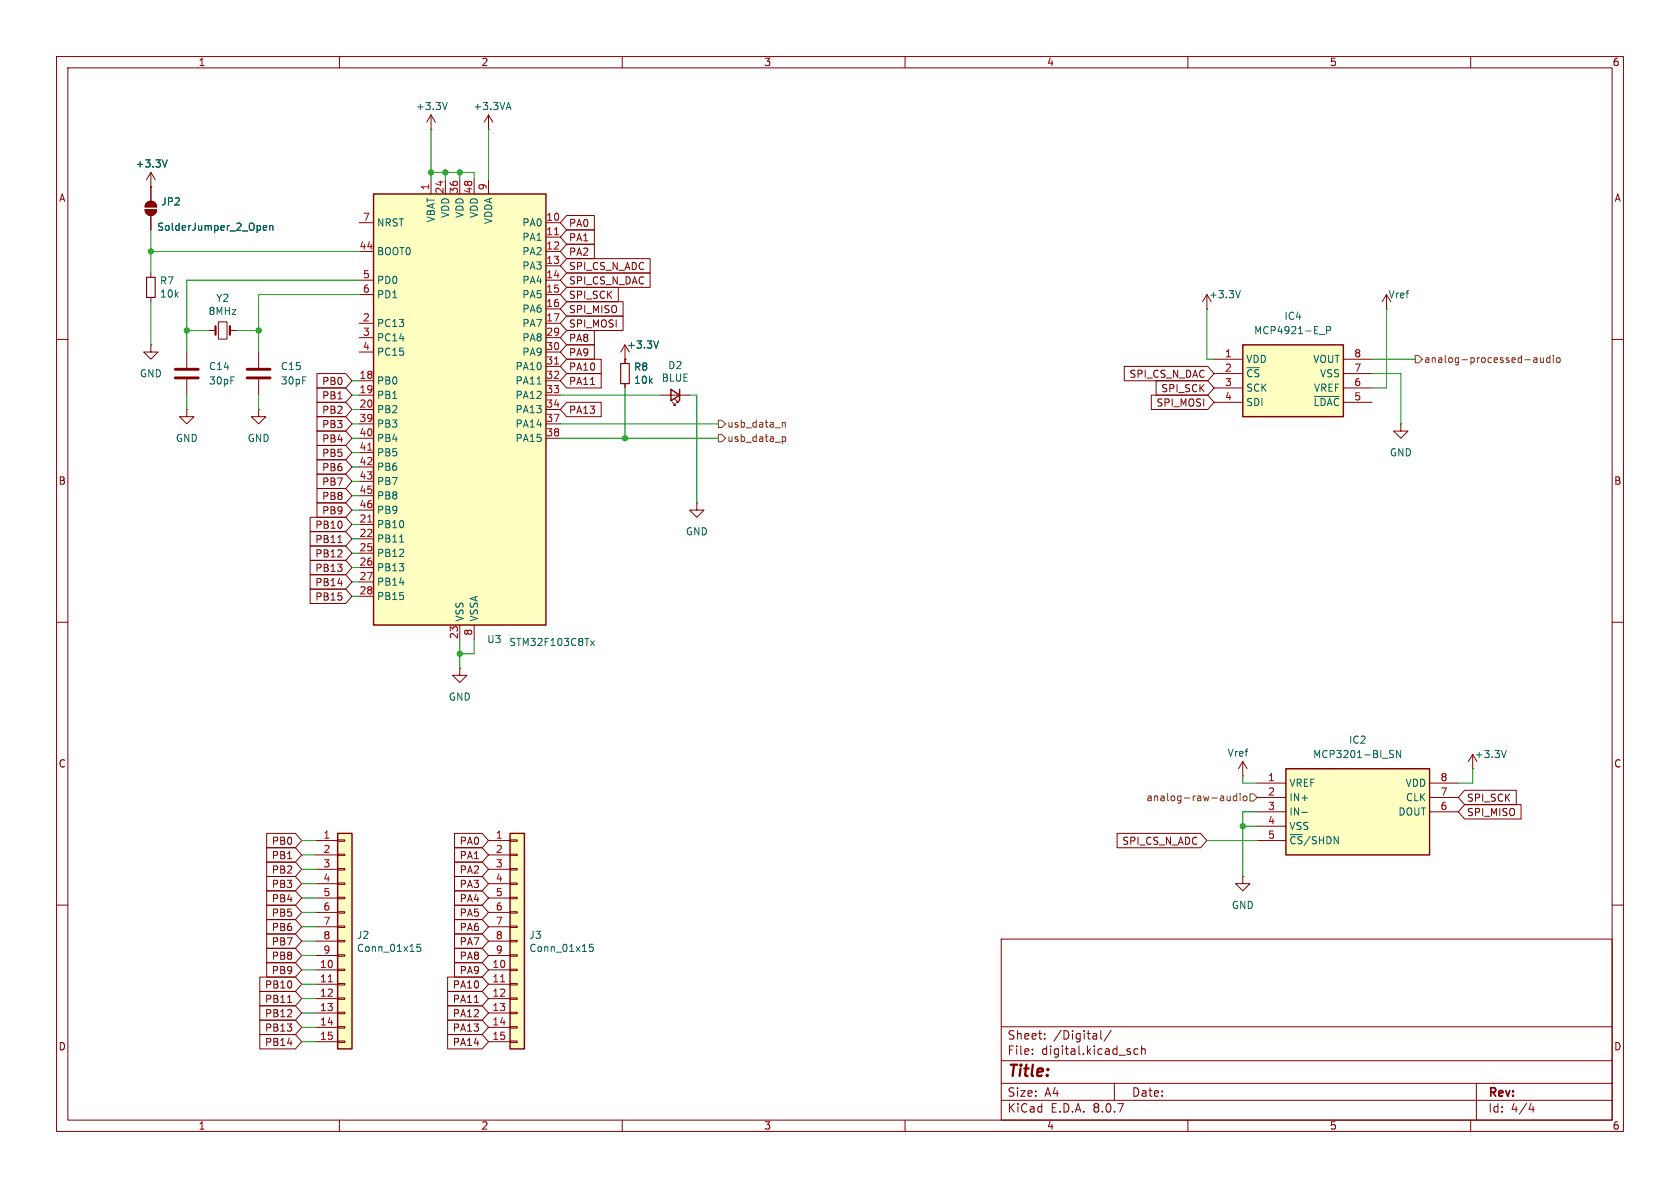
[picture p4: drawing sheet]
<svg xmlns="http://www.w3.org/2000/svg" width="297mm" height="210mm" viewBox="0 0 297 210" stroke-linecap="round" stroke-linejoin="round" font-family="sans-serif">
<g fill="none" stroke="#840000" stroke-width=".18">
<path d="M10 10h277v190h-277zM12 12h273v186h-273zM60 10v2M110 10v2M160 10v2M210 10v2M260 10v2M212.6 53.3l.8-1.2v2.5M213.4 54.6h.1M244.3 53.3l.8-1.2v2.5M245.1 54.6h.1M10 60h2"/>
<path d="M109.7 62.2l.8-1.2v3.3M110.5 63.5h.1M110.5 67.8v.8M116.8 69.9h5.1M118.9 71.1l.5 .5h-.3h.3v-.2M119.4 70.6l.5 .5h-.3h.3v-.2M285 60h2M123.2 88.9v1.3h1.3l-1.3 1.2-1.3-1.2h1.3M123.2 88.9h.1M10 110h2M285 110h2M219.7 154.9v1.3h1.3l-1.3 1.3-1.3-1.3h1.3"/>
<path d="M219.7 154.9h.1M10 160h2M177 166h108v32h-108zM285 160h2M60 198v2M110 198v2M160 198v2M177 194.5h108M177 191.5h108M177 187.5h108M177 181.5h108M182.5 186.3v.1"/>
<path d="M182.5 185.5v.1M184.7 183.6v.1M184.7 182.8v.1M194.6 182.2v1.3l.2 .2M196.5 182.1l-1.3 2M197 191.5v3M201.2 185.5l-.5-.1-.2 .3v.4l.1 .2h.6M201.8 185.5l.2-.1 .4 .1 .1 .9M201.8 184.9v1.5M210 198v2M260 198v2M261 191.5v6.5"/>
<path d="M270.7 195l-.4 1.1h.9M271 195.6v1"/>
</g>
<path d="M219.3 51.4l-.4 1.2M116.4 60.3l-.4 1.2" fill="none" stroke="#006464" stroke-width=".18"/>
<path d="M109.7 64.3h1.6v3.5h-1.6z" fill="none" stroke="#840000" stroke-width=".2"/>
<path d="M118.6 68.8l1.5 1.1-1.5 1zM120.1 68.8v2.1" fill="none" stroke="#840000" stroke-width=".25"/>
<path d="M219.7 61h17.8v12.7h-17.8z" fill="#ffffc2"/>
<path d="M219.7 61h17.8v12.7h-17.8z" fill="none" stroke="#840000" stroke-width=".25"/>
<g fill="none" stroke="#840000" stroke-width=".18">
<path d="M214.6 63.5h5.1M214.6 66h5.1M214.6 68.6h5.1M214.6 71.1h5.1M237.5 63.5h5.1M237.5 66h5.1M237.5 68.6h5.1M237.5 71.1h5.1M219.7 137.2h.1M219.7 134.6l-.8 1.3M219.7 134.6v2.6M219.7 134.6l.8 1.3"/>
<path d="M259.6 134.6l.7-1.2v2.5M260.3 135.9h.1"/>
</g>
<path d="M233.3 59.1h.9M234.5 58.4l.6-.1 .2-.1-.1-.3-.7-.2v1.3M232.4 70.1h4.4M266.3 132.7l-.4 1.2" fill="none" stroke="#006464" stroke-width=".18"/>
<path d="M227.3 135.9h25.4v15.2h-25.4z" fill="#ffffc2"/>
<path d="M227.3 135.9h25.4v15.2h-25.4z" fill="none" stroke="#840000" stroke-width=".25"/>
<path d="M247.6 74.9v1.3h1.3l-1.3 1.3-1.2-1.3h1.2M247.6 74.9h.1M222.2 138.4h5.1M252.7 138.4h5.1M222.2 141h5.1M222.2 143.5h5.1M222.2 146.1h5.1M222.2 148.6h5.1M252.7 141h5.1M252.7 143.5h5.1" fill="none" stroke="#840000" stroke-width=".18"/>
<path d="M245.9 133.3l.3 .1 .1 .3-.2 .2h-.3M245.9 132.7h.4M247.6 132.7v1.2l-.7-1.2v1.2M230.2 143.6h.9" fill="none" stroke="#006464" stroke-width=".18"/>
<path d="M59.7 147.3h2.5v38.1h-2.5z" fill="#ffffc2"/>
<g fill="none" stroke="#840000" stroke-width=".18">
<path d="M25.7 37.1h2a1.02 1.02 0 0 1-1 1 1.02 1.02 0 0 1-1-1zM25.9 35.9a1.02 1.02 0 0 1 1.2-.3 1.02 1.02 0 0 1 .6 1h-2zM26.7 33h.1M26.7 30.5l-.8 1.3M26.7 30.5v5.1M26.7 38.1v2.5M26.7 30.5l.7 1.3M76.2 22.9h.1M76.2 20.3l-.8 1.3M76.2 20.3v2.6M76.2 20.3l.8 1.3M86.4 22.9h.1"/>
<path d="M86.4 20.3l-.8 1.3M86.4 20.3v2.6M86.4 20.3l.7 1.3M26.7 48.3v.7M26.7 52.6v.7M36.8 58.4h1.3M38.6 56.9h1.5v3h-1.5zM40.6 58.4h1.3M26.7 61v1.2h1.2l-1.2 1.3-1.3-1.3h1.3M26.7 61h.1M33 72.4v1.3h1.3l-1.3 1.2-1.3-1.2h1.3M33 72.4h.1"/>
<path d="M33 62.2v2.8M33 67.1v2.8M45.7 72.4v1.3h1.3l-1.3 1.2-1.3-1.2h1.3M45.7 72.4h.1M45.7 62.2v2.8M45.7 67.1v2.8M55.9 148.6h3.8M55.9 151.1h3.8M55.9 153.7h3.8M55.9 156.2h3.8M55.9 158.8h3.8M59.7 158.6h1.3v.3h-1.3z"/>
<path d="M59.7 156.1h1.3v.2h-1.3zM59.7 153.5h1.3v.3h-1.3zM59.7 151h1.3v.3h-1.3zM59.7 148.5h1.3v.2h-1.3zM55.9 171.5h3.8M55.9 174h3.8M55.9 176.5h3.8M55.9 179.1h3.8M55.9 161.3h3.8M55.9 163.8h3.8M55.9 166.4h3.8M55.9 168.9h3.8"/>
<path d="M59.7 178.9h1.3v.3h-1.3zM59.7 176.4h1.3v.3h-1.3zM59.7 173.9h1.3v.2h-1.3zM59.7 171.3h1.3v.3h-1.3zM59.7 168.8h1.3v.2h-1.3zM59.7 166.2h1.3v.3h-1.3zM59.7 163.7h1.3v.3h-1.3zM59.7 161.2h1.3v.2h-1.3zM55.9 181.6h3.8M55.9 184.2h3.8M59.7 184h1.3v.3h-1.3zM59.7 181.5h1.3v.2h-1.3z"/>
</g>
<path d="M59.7 147.3h2.5v38.1h-2.5z" fill="none" stroke="#840000" stroke-width=".25"/>
<path d="M58 173.6h.8" fill="none" stroke="#a90000" stroke-width=".18"/>
<path d="M79.1 18.1l-.4 1.3M89.6 19h.6M89.9 18.1l.4 1.3M29.6 28.3l-.5 1.2M47.7 40l.2-.1h.3v.8M47.7 39.9v.8M46.5 40.3l.6-.1v-.3h-.4l-.2 .1 .1 .7h.5M74.4 166.9h-.7v.6l.2-.1 .4 .1 .1 .1v.5l-.2 .1-.5-.1" fill="none" stroke="#006464" stroke-width=".18"/>
<path d="M38.1 57.7v1.5M40.6 57.7v1.5" fill="none" stroke="#840000" stroke-width=".38"/>
<path d="M31 66.8h4.1M31 65.3h4.1M43.7 66.8h4.1M43.7 65.3h4.1" fill="none" stroke="#840000" stroke-width=".51"/>
<path d="M25.9 49h1.5v3.6h-1.5z" fill="none" stroke="#840000" stroke-width=".2"/>
<g fill="#840000" stroke="#840000" stroke-width=".18">
<path d="M25.9 35.9a1.02 1.02 0 0 1 1.2-.3 1.02 1.02 0 0 1 .6 1h-2z"/>
<path d="M25.7 37.1h2a1.02 1.02 0 0 1-1 1 1.02 1.02 0 0 1-1-1z"/>
</g>
<path d="M66 34.3h30.5v76.2h-30.5z" fill="#ffffc2"/>
<path d="M66 34.3h30.5v76.2h-30.5z" fill="none" stroke="#840000" stroke-width=".25"/>
<g fill="none" stroke="#840000" stroke-width=".18">
<path d="M63.5 39.4h2.5M76.2 31.8v2.5M78.7 31.8v2.5M81.3 31.8v2.5M83.8 31.8v2.5M86.4 31.8v2.5M96.5 39.4h2.6M63.5 44.5h2.5M63.5 49.5h2.5M63.5 52.1h2.5M63.5 57.2h2.5M63.5 59.7h2.5"/>
<path d="M96.5 41.9h2.6M96.5 44.5h2.6M96.5 47h2.6M96.5 49.5h2.6M96.5 52.1h2.6M96.5 54.6h2.6M96.5 57.2h2.6M96.5 59.7h2.6M63.5 67.3h2.5M63.5 69.9h2.5M63.5 72.4h2.5M63.5 62.2h2.5"/>
<path d="M63.5 74.9h2.5M63.5 77.5h2.5M96.5 67.3h2.6M96.5 69.9h2.6M96.5 72.4h2.6M96.5 62.2h2.6M96.5 64.8h2.6M96.5 74.9h2.6M96.5 77.5h2.6M63.5 92.7h2.5M63.5 95.3h2.5M63.5 97.8h2.5"/>
<path d="M63.5 80h2.5M63.5 82.6h2.5M63.5 85.1h2.5M63.5 87.6h2.5M63.5 90.2h2.5M63.5 100.3h2.5M63.5 102.9h2.5M63.5 105.4h2.5M81.3 110.5v2.5M83.8 110.5v2.5"/>
</g>
<path d="M98 41.5h.8M65 79.6h.7M98 64.4h.8M65 92.3h.7" fill="none" stroke="#a90000" stroke-width=".18"/>
<path d="M94.9 67.9h.8M70.6 95.8h.8M104.4 113.3l.7 .8M105.1 113.3l-.7 .8" fill="none" stroke="#006464" stroke-width=".18"/>
<path d="M90.2 147.3h2.5v38.1h-2.5z" fill="#ffffc2"/>
<g fill="none" stroke="#840000" stroke-width=".18">
<path d="M26.7 33h.1M26.7 33v2.6M26.7 38.1v2.5M100.2 38.1h4.9v2.5h-4.9l-1.1-1.2zM100.2 58.4h4.9v2.6h-4.9l-1.1-1.3zM100.2 50.8h9.1v2.5h-9.1l-1.1-1.2zM100.2 45.7h14.7v2.6h-14.7l-1.1-1.3zM100.2 43.2h4.9v2.5h-4.9l-1.1-1.2zM100.2 40.6h4.9v2.6h-4.9l-1.1-1.3zM100.2 48.3h14.7v2.5h-14.7l-1.1-1.3zM100.2 55.9h10v2.5h-10l-1.1-1.2zM100.2 53.3h10v2.6h-10l-1.1-1.3z"/>
<path d="M56 66h5.1l1.1 1.3-1.1 1.3h-5.1zM56 68.6h5.1l1.1 1.3-1.1 1.2h-5.1zM56 71.1h5.1l1.1 1.3-1.1 1.3h-5.1zM56 76.2h5.1l1.1 1.3-1.1 1.2h-5.1zM56 78.7h5.1l1.1 1.3-1.1 1.3h-5.1zM56 73.7h5.1l1.1 1.2-1.1 1.3h-5.1zM100.2 61h4.9v2.5h-4.9l-1.1-1.3zM100.2 66h6.1v2.6h-6.1l-1.1-1.3zM100.2 63.5h6.1v2.5h-6.1l-1.1-1.2zM100.2 71.1h6.1v2.6h-6.1l-1.1-1.3zM104.4 68h.7M110.5 63.5h.1"/>
<path d="M110.5 63.5v.8M110.5 67.8v.8M198.8 64.8h14.7l1.1 1.2-1.1 1.3h-14.7zM203.5 69.8h10l1.1 1.3-1.1 1.3h-10zM204.4 67.3h9.1l1.1 1.3-1.1 1.3h-9.1zM54.8 91.4h6.3l1.1 1.3-1.1 1.3h-6.3zM54.8 94h6.3l1.1 1.3-1.1 1.2h-6.3zM54.8 96.5h6.3l1.1 1.3-1.1 1.3h-6.3zM54.8 99.1h6.3l1.1 1.2-1.1 1.3h-6.3zM56 83.8h5.1l1.1 1.3-1.1 1.3h-5.1zM56 86.4h5.1l1.1 1.2-1.1 1.3h-5.1zM56 88.9h5.1l1.1 1.3-1.1 1.2h-5.1z"/>
<path d="M56 81.3h5.1l1.1 1.3-1.1 1.2h-5.1zM59.7 95.9h.8M54.8 101.6h6.3l1.1 1.3-1.1 1.2h-6.3zM54.8 104.1h6.3l1.1 1.3-1.1 1.3h-6.3zM81.3 118.1v1.3h1.2l-1.2 1.3-1.3-1.3h1.3M81.3 118.1h.1M258.9 139.7h9.2v2.5h-9.2l-1.1-1.2zM47.1 157.5h5.1l1.1 1.3-1.1 1.2h-5.1zM47.1 154.9h5.1l1.1 1.3-1.1 1.3h-5.1zM47.1 149.9h5.1l1.1 1.2-1.1 1.3h-5.1zM47.1 147.3h5.1l1.1 1.3-1.1 1.3h-5.1zM47.1 152.4h5.1l1.1 1.3-1.1 1.2h-5.1z"/>
<path d="M80.3 147.3h4.9l1.2 1.3-1.2 1.3h-4.9zM80.3 154.9h4.9l1.2 1.3-1.2 1.3h-4.9zM80.3 152.4h4.9l1.2 1.3-1.2 1.2h-4.9zM80.3 157.5h4.9l1.2 1.3-1.2 1.2h-4.9zM80.3 149.9h4.9l1.2 1.2-1.2 1.3h-4.9zM86.4 148.6h3.8M86.4 151.1h3.8M86.4 153.7h3.8M86.4 156.2h3.8M86.4 158.8h3.8M90.2 158.6h1.2v.3h-1.2zM90.2 156.1h1.2v.2h-1.2z"/>
<path d="M90.2 153.5h1.2v.3h-1.2zM90.2 151h1.2v.3h-1.2zM90.2 148.5h1.2v.2h-1.2zM197.5 147.3h14.7l1.2 1.3-1.2 1.3h-14.7zM258.9 142.2h10v2.6h-10l-1.1-1.3zM45.9 175.3h6.3l1.1 1.2-1.1 1.3h-6.3zM45.9 177.8h6.3l1.1 1.3-1.1 1.2h-6.3zM45.9 172.7h6.3l1.1 1.3-1.1 1.3h-6.3zM47.1 170.2h5.1l1.1 1.3-1.1 1.2h-5.1zM47.1 167.6h5.1l1.1 1.3-1.1 1.3h-5.1zM47.1 162.6h5.1l1.1 1.2-1.1 1.3h-5.1zM47.1 160h5.1l1.1 1.3-1.1 1.3h-5.1z"/>
<path d="M47.1 165.1h5.1l1.1 1.3-1.1 1.2h-5.1zM50.8 177.2h.8M79.1 177.8h6.1l1.2 1.3-1.2 1.2h-6.1zM79.1 175.3h6.1l1.2 1.2-1.2 1.3h-6.1zM79.1 172.7h6.1l1.2 1.3-1.2 1.3h-6.1zM80.3 167.6h4.9l1.2 1.3-1.2 1.3h-4.9zM80.3 170.2h4.9l1.2 1.3-1.2 1.2h-4.9zM80.3 165.1h4.9l1.2 1.3-1.2 1.2h-4.9zM80.3 162.6h4.9l1.2 1.2-1.2 1.3h-4.9zM80.3 160h4.9l1.2 1.3-1.2 1.3h-4.9zM83.9 177.2h.7M86.4 171.5h3.8"/>
<path d="M86.4 174h3.8M86.4 176.5h3.8M86.4 179.1h3.8M86.4 161.3h3.8M86.4 163.8h3.8M86.4 166.4h3.8M86.4 168.9h3.8M90.2 178.9h1.2v.3h-1.2zM90.2 176.4h1.2v.3h-1.2zM90.2 173.9h1.2v.2h-1.2zM90.2 171.3h1.2v.3h-1.2zM90.2 168.8h1.2v.2h-1.2z"/>
<path d="M90.2 166.2h1.2v.3h-1.2zM90.2 163.7h1.2v.3h-1.2zM90.2 161.2h1.2v.2h-1.2zM45.9 180.3h6.3l1.1 1.3-1.1 1.3h-6.3zM45.9 182.9h6.3l1.1 1.3-1.1 1.2h-6.3zM79.1 182.9h6.1l1.2 1.3-1.2 1.2h-6.1zM79.1 180.3h6.1l1.2 1.3-1.2 1.3h-6.1zM86.4 181.6h3.8M86.4 184.2h3.8M90.2 184h1.2v.3h-1.2zM90.2 181.5h1.2v.2h-1.2z"/>
</g>
<path d="M90.2 147.3h2.5v38.1h-2.5z" fill="none" stroke="#840000" stroke-width=".25"/>
<path d="M88.5 173.6h.7" fill="none" stroke="#a90000" stroke-width=".18"/>
<path d="M29.6 28.3l-.5 1.2M47.7 40l.2-.1h.3v.8M47.7 39.9v.8M46.5 40.3l.6-.1v-.3h-.4l-.2 .1 .1 .7h.5M116.4 60.3l-.4 1.2M104.8 166.9h-.6v.6l.1-.1 .5 .1 .1 .1-.1 .5-.1 .1-.5-.1" fill="none" stroke="#006464" stroke-width=".18"/>
<g fill="none" stroke="#725600" stroke-width=".18">
<path d="M127 76.8h.6l.7 .7-.7 .6h-.6zM127 74.3h.6l.7 .6-.7 .7h-.6zM138.3 74.7v.8M138.3 77.2v1.3M138.3 77.3l.4-.1 .2 .2-.1 .6h-.5M138.3 74.8l.2-.1h.3v.8M250.2 62.9h.6l.7 .6-.7 .6h-.6zM271.2 63.3h.4l.1 .8M271.2 64h.5M271.7 63.5l-.5 .2M272.3 63.2l.1 .8 .3 .1 .2-.1M272.9 63.2v.9"/>
<path d="M274 63.3l-.4-.1-.2 .3 .1 .5h.5M274 62.8v1.3M274.6 62.8v.1M274.6 63.2v.9M275.2 63.4l.2-.2 .4 .2v.4l-.1 .2-.3 .1-.2-.1zM216.9 140.7l.1 .8h.3l.2-.1M217.5 140.7v.8M218.6 140.8l-.3-.1-.3 .2 .1 .6h.5M218.6 140.3v1.2M219.2 140.3v.1M219.2 140.7v.8M219.8 140.8l.2-.1 .4 .1v.5l-.1 .2h-.3l-.2-.1z"/>
<path d="M221 140.3h.6l.6 .7-.6 .6h-.6z"/>
</g>
<g fill="none" stroke="#009600" stroke-width=".18">
<path d="M76.2 30.5h7.6v1.3M76.2 22.9v8.9M78.7 30.5v1.3M81.3 30.5v1.3M86.4 22.9v8.9M26.7 40.6v7.7M26.7 53.3v7.7M26.7 44.5h36.8M33 58.4h3.8M41.9 58.4h3.8M63.5 52.1h-17.8v10.1M63.5 49.5h-30.5v12.7"/>
<path d="M213.4 54.6v8.9h1.2M245.1 54.6v14h-2.5M33 69.9v2.5M45.7 69.9v2.5M62.2 77.5h1.3M62.2 69.9h1.3M62.2 74.9h1.3M62.2 67.3h1.3M62.2 72.4h1.3M99.1 77.5h27.9M99.1 69.9h17.7M99.1 74.9h27.9"/>
<path d="M110.5 68.6v8.9M121.9 69.9h1.3v19M242.6 63.5h7.6M242.6 66h5v8.9M62.2 82.6h1.3M62.2 92.7h1.3M62.2 87.6h1.3M62.2 90.2h1.3M62.2 95.3h1.3M62.2 97.8h1.3M62.2 85.1h1.3M62.2 80h1.3"/>
<path d="M62.2 100.3h1.3M62.2 102.9h1.3M62.2 105.4h1.3M81.3 113v5.1M83.8 113v2.6h-2.5M219.7 137.2v1.2h2.5M260.3 135.9v2.5h-2.5M53.3 156.2h2.6M53.3 158.8h2.6M53.3 153.7h2.6M53.3 148.6h2.6M53.3 151.1h2.6"/>
<path d="M213.4 148.6h8.8M219.7 146.1h2.5M222.2 143.5h-2.5v11.4M53.3 161.3h2.6M53.3 171.5h2.6M53.3 174h2.6M53.3 166.4h2.6M53.3 168.9h2.6M53.3 176.5h2.6M53.3 163.8h2.6M53.3 179.1h2.6M53.3 184.2h2.6"/>
<path d="M53.3 181.6h2.6"/>
</g>
<g fill="#009600" stroke="#009600" stroke-width=".18">
<circle cx="81.3" cy="30.5" r=".46"/>
<circle cx="81.3" cy="115.6" r=".46"/>
<circle cx="110.5" cy="77.5" r=".46"/>
<circle cx="76.2" cy="30.5" r=".46"/>
<circle cx="78.7" cy="30.5" r=".46"/>
<circle cx="33" cy="58.4" r=".46"/>
<circle cx="26.7" cy="44.5" r=".46"/>
<circle cx="45.7" cy="58.4" r=".46"/>
<circle cx="219.7" cy="146.1" r=".46"/>
</g>
<text font-size="2.8" fill="#840000" x="178" y="190.9">Title:</text>
<g font-size="2.1" fill="#840000">
<text x="178" y="184">Sheet:</text>
<text x="186.2" y="184">/Digital/</text>
<text x="178" y="186.7">File:</text>
<text x="184.1" y="186.7">digital.kicad_sch</text>
<text x="178" y="196.9">KiCad</text>
<text x="178" y="194.1">Size:</text>
<text x="184.7" y="194.1">A4</text>
<text x="185.7" y="196.9">E.D.A.</text>
<text x="193.3" y="196.9">8.0.7</text>
<text x="200" y="194.1">Date:</text>
<text x="263" y="194.3">Rev:</text>
<text x="263" y="196.9">Id:</text>
<text x="267.1" y="196.9">4/4</text>
</g>
<g font-size="1.8" fill="#840000">
<text x="35" y="11.9">1</text>
<text x="85" y="11.9">2</text>
<text x="135" y="11.9">3</text>
<text x="185" y="11.9">4</text>
<text x="235" y="11.9">5</text>
<text x="285" y="11.9">6</text>
<text x="10.3" y="35.9">A</text>
<text x="285.3" y="35.9">A</text>
<text x="100.5" y="40.3">PA0</text>
<text x="100.5" y="47.9">SPI_CS_N_ADC</text>
<text x="100.5" y="45.4">PA2</text>
<text x="100.5" y="42.9">PA1</text>
<text x="100.5" y="53">SPI_SCK</text>
<text x="100.5" y="50.5">SPI_CS_N_DAC</text>
<text x="100.5" y="58.1">SPI_MOSI</text>
<text x="100.5" y="55.6">SPI_MISO</text>
<text x="100.5" y="60.6">PA8</text>
<text x="100.5" y="63.2">PA9</text>
<text x="100.5" y="65.7">PA10</text>
<text x="56.8" y="68.3">PB0</text>
<text x="56.8" y="70.8">PB1</text>
<text x="100.5" y="68.3">PA11</text>
<text x="199.6" y="67">SPI_CS_N_DAC</text>
<text x="205.2" y="69.5">SPI_SCK</text>
<text x="56.8" y="73.3">PB2</text>
<text x="56.8" y="75.9">PB3</text>
<text x="100.5" y="73.3">PA13</text>
<text x="204.3" y="72.1">SPI_MOSI</text>
<text x="56.8" y="78.4">PB4</text>
<text x="56.8" y="83.5">PB6</text>
<text x="56.8" y="81">PB5</text>
<text x="10.3" y="85.9">B</text>
<text x="56.8" y="86">PB7</text>
<text x="56.8" y="88.6">PB8</text>
<text x="285.3" y="85.9">B</text>
<text x="55.6" y="93.7">PB10</text>
<text x="56.8" y="91.1">PB9</text>
<text x="55.6" y="96.2">PB11</text>
<text x="55.6" y="98.7">PB12</text>
<text x="55.6" y="101.3">PB13</text>
<text x="55.6" y="103.8">PB14</text>
<text x="55.6" y="106.4">PB15</text>
<text x="10.3" y="135.9">C</text>
<text x="285.3" y="135.9">C</text>
<text x="259.2" y="141.9">SPI_SCK</text>
<text x="48" y="149.5">PB0</text>
<text x="81.2" y="149.5">PA0</text>
<text x="198.3" y="149.5">SPI_CS_N_ADC</text>
<text x="259.2" y="144.5">SPI_MISO</text>
<text x="48" y="152.1">PB1</text>
<text x="48" y="154.6">PB2</text>
<text x="81.2" y="154.6">PA2</text>
<text x="81.2" y="152.1">PA1</text>
<text x="48" y="159.7">PB4</text>
<text x="48" y="157.2">PB3</text>
<text x="81.2" y="157.2">PA3</text>
<text x="81.2" y="159.7">PA4</text>
<text x="48" y="164.8">PB6</text>
<text x="48" y="162.2">PB5</text>
<text x="48" y="167.3">PB7</text>
<text x="81.2" y="167.3">PA7</text>
<text x="81.2" y="164.8">PA6</text>
<text x="81.2" y="162.2">PA5</text>
<text x="48" y="172.4">PB9</text>
<text x="48" y="169.9">PB8</text>
<text x="81.2" y="169.9">PA8</text>
<text x="81.2" y="172.4">PA9</text>
<text x="46.7" y="177.5">PB11</text>
<text x="46.7" y="174.9">PB10</text>
<text x="80" y="177.5">PA11</text>
<text x="80" y="174.9">PA10</text>
<text x="10.3" y="185.9">D</text>
<text x="46.7" y="180">PB12</text>
<text x="46.7" y="182.6">PB13</text>
<text x="46.7" y="185.1">PB14</text>
<text x="80" y="185.1">PA14</text>
<text x="80" y="180">PA12</text>
<text x="80" y="182.6">PA13</text>
<text x="285.3" y="185.9">D</text>
<text x="35" y="199.9">1</text>
<text x="85" y="199.9">2</text>
<text x="135" y="199.9">3</text>
<text x="185" y="199.9">4</text>
<text x="235" y="199.9">5</text>
<text x="285" y="199.9">6</text>
</g>
<g font-size="1.8" fill="#006464">
<text x="73.4" y="19.7">+3.3V</text>
<text x="83.6" y="19.7">+3.3VA</text>
<text x="23.9" y="29.8">+3.3V</text>
<text x="27.7" y="41">SolderJumper_2_Open</text>
<text x="28.4" y="36.5">JP2</text>
<text x="66.5" y="40.2">NRST</text>
<text x="77.1" y="39.4" transform="rotate(-90 77.1 39.4)">VBAT</text>
<text x="79.6" y="38.6" transform="rotate(-90 79.6 38.6)">VDD</text>
<text x="82.1" y="38.6" transform="rotate(-90 82.1 38.6)">VDD</text>
<text x="84.7" y="38.6" transform="rotate(-90 84.7 38.6)">VDD</text>
<text x="87.2" y="39.7" transform="rotate(-90 87.2 39.7)">VDDA</text>
<text x="92.2" y="40.2">PA0</text>
<text x="66.5" y="45.3">BOOT0</text>
<text x="92.2" y="42.8">PA1</text>
<text x="92.2" y="45.3">PA2</text>
<text x="92.2" y="47.9">PA3</text>
<text x="28.2" y="50.5">R7</text>
<text x="28.2" y="52.8">10k</text>
<text x="38.1" y="53.6">Y2</text>
<text x="66.5" y="50.4">PD0</text>
<text x="66.5" y="52.9">PD1</text>
<text x="92.2" y="50.4">PA4</text>
<text x="92.2" y="52.9">PA5</text>
<text x="213.6" y="52.9">+3.3V</text>
<text x="245.4" y="52.9">Vref</text>
<text x="36.8" y="55.9">8MHz</text>
<text x="66.5" y="58">PC13</text>
<text x="92.2" y="55.5">PA6</text>
<text x="92.2" y="58">PA7</text>
<text x="221.6" y="59.3">MCP4921-E_P</text>
<text x="227" y="56.7">IC4</text>
<text x="36.8" y="65.6">C14</text>
<text x="49.5" y="65.6">C15</text>
<text x="66.5" y="60.6">PC14</text>
<text x="66.5" y="63.1">PC15</text>
<text x="91" y="65.6">PA10</text>
<text x="92.2" y="60.6">PA8</text>
<text x="92.2" y="63.1">PA9</text>
<text x="110.8" y="61.8">+3.3V</text>
<text x="112" y="65.7">R8</text>
<text x="118" y="65.5">D2</text>
<text x="220.2" y="64.4">VDD</text>
<text x="232.1" y="64.4">VOUT</text>
<text x="24.6" y="66.9">GND</text>
<text x="36.8" y="68.2">30pF</text>
<text x="49.5" y="68.2">30pF</text>
<text x="66.5" y="68.2">PB0</text>
<text x="66.5" y="70.7">PB1</text>
<text x="91" y="68.2">PA11</text>
<text x="91" y="70.7">PA12</text>
<text x="112" y="68">10k</text>
<text x="116.9" y="67.7">BLUE</text>
<text x="220.2" y="66.9">~{CS}</text>
<text x="220.2" y="69.4">SCK</text>
<text x="220.2" y="72">SDI</text>
<text x="232.1" y="72">~{LDAC}</text>
<text x="232.2" y="69.4">VREF</text>
<text x="233.3" y="66.9">VSS</text>
<text x="66.5" y="73.3">PB2</text>
<text x="66.5" y="75.8">PB3</text>
<text x="91" y="73.3">PA13</text>
<text x="91" y="75.8">PA14</text>
<text x="31" y="78.3">GND</text>
<text x="43.7" y="78.3">GND</text>
<text x="66.5" y="78.3">PB4</text>
<text x="66.5" y="80.9">PB5</text>
<text x="66.5" y="83.4">PB6</text>
<text x="91" y="78.3">PA15</text>
<text x="245.6" y="80.9">GND</text>
<text x="66.5" y="86">PB7</text>
<text x="66.5" y="88.5">PB8</text>
<text x="66.5" y="93.6">PB10</text>
<text x="66.5" y="91">PB9</text>
<text x="121.2" y="94.8">GND</text>
<text x="66.5" y="96.1">PB11</text>
<text x="66.5" y="98.7">PB12</text>
<text x="66.5" y="101.2">PB13</text>
<text x="66.5" y="103.7">PB14</text>
<text x="66.5" y="106.3">PB15</text>
<text x="82.1" y="110" transform="rotate(-90 82.1 110)">VSS</text>
<text x="84.7" y="110" transform="rotate(-90 84.7 110)">VSSA</text>
<text x="86" y="113.9">U3</text>
<text x="89.9" y="114.4">STM32F103C8Tx</text>
<text x="79.2" y="124.1">GND</text>
<text x="238.4" y="131.7">IC2</text>
<text x="216.9" y="134">Vref</text>
<text x="232" y="134.2">MCP3201-BI_SN</text>
<text x="260.6" y="134.2">+3.3V</text>
<text x="227.8" y="139.3">VREF</text>
<text x="227.8" y="141.8">IN+</text>
<text x="248.4" y="139.3">VDD</text>
<text x="248.5" y="141.8">CLK</text>
<text x="227.8" y="144.4">IN-</text>
<text x="227.8" y="146.9">VSS</text>
<text x="227.8" y="149.5">~{CS}/SHDN</text>
<text x="247.1" y="144.4">DOUT</text>
<text x="217.7" y="160.9">GND</text>
<text x="63" y="166.2">J2</text>
<text x="93.5" y="166.2">J3</text>
<text x="63" y="168.5">Conn_01x15</text>
<text x="93.5" y="168.5">Conn_01x15</text>
</g>
<g font-size="1.8" fill="#a90000">
<text x="75.9" y="33.7" transform="rotate(-90 75.9 33.7)">1</text>
<text x="78.5" y="34.3" transform="rotate(-90 78.5 34.3)">24</text>
<text x="81" y="34.3" transform="rotate(-90 81 34.3)">36</text>
<text x="83.6" y="34.3" transform="rotate(-90 83.6 34.3)">48</text>
<text x="86.1" y="33.7" transform="rotate(-90 86.1 33.7)">9</text>
<text x="64.1" y="39.1">7</text>
<text x="96.5" y="39.1">10</text>
<text x="96.5" y="41.7">11</text>
<text x="63.5" y="44.2">44</text>
<text x="96.5" y="44.2">12</text>
<text x="96.5" y="46.7">13</text>
<text x="64.1" y="49.3">5</text>
<text x="64.1" y="51.8">6</text>
<text x="96.5" y="49.3">14</text>
<text x="96.5" y="51.8">15</text>
<text x="64.1" y="56.9">2</text>
<text x="64.1" y="59.4">3</text>
<text x="96.5" y="54.4">16</text>
<text x="96.5" y="56.9">17</text>
<text x="96.5" y="59.4">29</text>
<text x="64.1" y="62">4</text>
<text x="96.5" y="62">30</text>
<text x="96.5" y="64.5">31</text>
<text x="216.5" y="63.2">1</text>
<text x="216.5" y="65.8">2</text>
<text x="239.3" y="65.8">7</text>
<text x="239.3" y="63.2">8</text>
<text x="63.5" y="67.1">18</text>
<text x="63.5" y="69.6">19</text>
<text x="96.5" y="67.1">32</text>
<text x="96.5" y="69.6">33</text>
<text x="216.5" y="68.3">3</text>
<text x="216.5" y="70.9">4</text>
<text x="239.3" y="70.9">5</text>
<text x="239.3" y="68.3">6</text>
<text x="63.5" y="72.1">20</text>
<text x="63.5" y="74.7">39</text>
<text x="63.5" y="77.2">40</text>
<text x="96.5" y="72.1">34</text>
<text x="96.5" y="74.7">37</text>
<text x="96.5" y="77.2">38</text>
<text x="63.5" y="79.8">41</text>
<text x="63.5" y="82.3">42</text>
<text x="63.5" y="84.8">43</text>
<text x="63.5" y="87.4">45</text>
<text x="63.5" y="89.9">46</text>
<text x="63.5" y="92.5">21</text>
<text x="63.5" y="95">22</text>
<text x="63.5" y="97.5">25</text>
<text x="63.5" y="100.1">26</text>
<text x="63.5" y="102.6">27</text>
<text x="63.5" y="105.2">28</text>
<text x="81" y="113.1" transform="rotate(-90 81 113.1)">23</text>
<text x="83.6" y="112.5" transform="rotate(-90 83.6 112.5)">8</text>
<text x="224.1" y="138.2">1</text>
<text x="224.1" y="140.7">2</text>
<text x="224.1" y="143.3">3</text>
<text x="254.6" y="143.3">6</text>
<text x="254.6" y="140.7">7</text>
<text x="254.6" y="138.2">8</text>
<text x="57.1" y="148.3">1</text>
<text x="87.6" y="148.3">1</text>
<text x="224.1" y="145.8">4</text>
<text x="224.1" y="148.3">5</text>
<text x="57.1" y="150.9">2</text>
<text x="57.1" y="153.4">3</text>
<text x="57.1" y="156">4</text>
<text x="87.6" y="150.9">2</text>
<text x="87.6" y="153.4">3</text>
<text x="87.6" y="156">4</text>
<text x="57.1" y="158.5">5</text>
<text x="57.1" y="161">6</text>
<text x="87.6" y="158.5">5</text>
<text x="87.6" y="161">6</text>
<text x="57.1" y="163.6">7</text>
<text x="57.1" y="166.1">8</text>
<text x="87.6" y="163.6">7</text>
<text x="87.6" y="166.1">8</text>
<text x="56.5" y="171.2">10</text>
<text x="56.5" y="173.7">11</text>
<text x="57.1" y="168.7">9</text>
<text x="87" y="171.2">10</text>
<text x="87" y="173.7">11</text>
<text x="87.6" y="168.7">9</text>
<text x="56.5" y="176.3">12</text>
<text x="56.5" y="178.8">13</text>
<text x="87" y="176.3">12</text>
<text x="87" y="178.8">13</text>
<text x="56.5" y="181.4">14</text>
<text x="56.5" y="183.9">15</text>
<text x="87" y="181.4">14</text>
<text x="87" y="183.9">15</text>
</g>
<g font-size="1.8" fill="#725600">
<text x="251.7" y="64.4">analog-processed-audio</text>
<text x="128.5" y="75.8">usb_data_n</text>
<text x="128.5" y="78.3">usb_data_p</text>
<text x="202.6" y="141.8">analog-raw-audio</text>
</g>
</svg>
